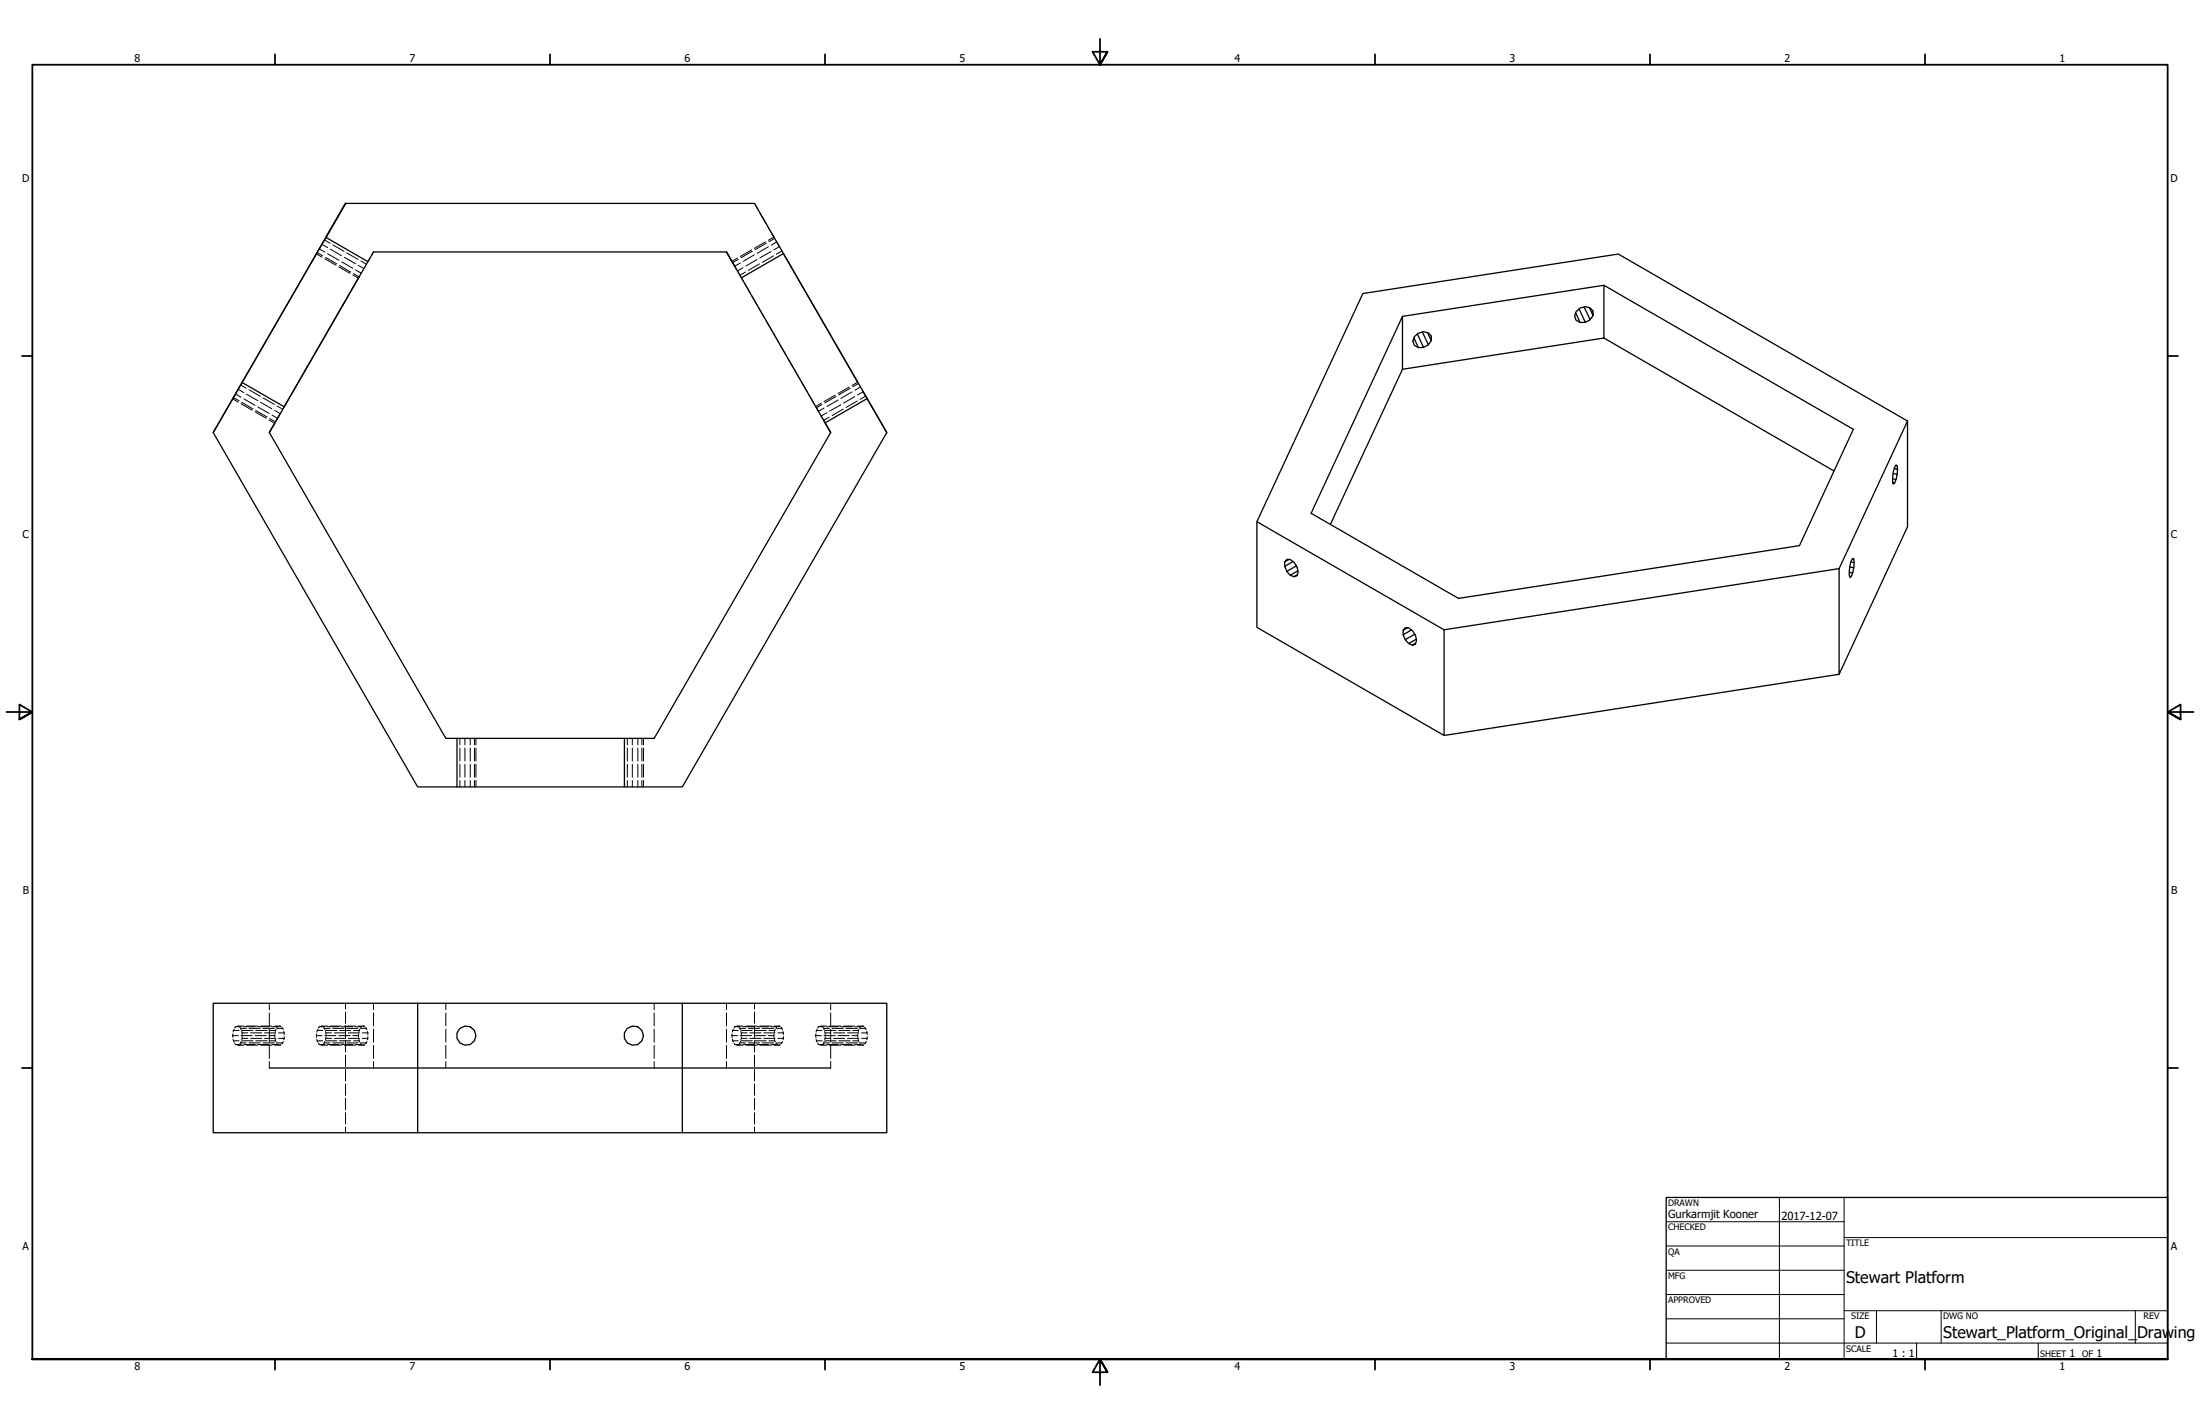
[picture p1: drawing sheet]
<svg xmlns="http://www.w3.org/2000/svg" width="864mm" height="559mm" viewBox="0 0 864 559" stroke-linecap="round" stroke-linejoin="round" font-family="sans-serif">
<!-- layer: Hidden (ANSI) -->
<g fill="none" stroke="#000" stroke-width=".39">
<path d="M296.2 79.8l1.3 2.3M124.2 99.6l2.2 1.3M124.5 99.1l2.2 1.3M125.3 97.7l2.2 1.2M126.4 95.9l2.2 1.3M127.3 94.2l2.2 1.2M128.6 99.6l4.4 2.5M129.7 97.8l4.3 2.5M130.6 96.1l4.5 2.5M136.1 99.3l4.4 2.5M146.6 98.9l-.7 1.2M295 98.1l-4.4 2.5"/>
<path d="M295.3 98.6l-4.4 2.6M298.1 83.2l2.6 4.6M300.5 94.9l-4.4 2.6M300.8 95.4l-4.4 2.6M301.4 88.9l2.6 4.5M301.6 96.8l-4.4 2.6M302.7 98.7l-4.4 2.5M303.8 93l-2.2 1.3M304.1 93.5l-2.2 1.3M304.7 94.6l1.2 2.2-2.1 1.2M304.9 94.9l-2.2 1.3M307 98.5l-2.3 1.3"/>
<path d="M127.5 101.5l4.4 2.6M127.8 101l4.4 2.6M133 104.7l4.4 2.6M133.3 104.2l4.4 2.5M134.1 102.7l4.4 2.6M135.2 101l4.4 2.5M138.5 107.9l2.2 1.3M138.8 107.4l2.2 1.2M139.6 105.9l2.2 1.3M140.7 104.1l2.2 1.3M141.7 102.4l2.1 1.3M145.2 101.4l-.8 1.3"/>
<path d="M285.9 100.1l-.7-1.2 1.1 1.9M286.6 101.3l2.5 4.3M289.5 101.3l-2.2 1.3M289.6 106.6l2.2 3.8M289.8 101.8l-2.2 1.3M290.6 103.2l-2.2 1.3M291.7 105l-2.2 1.3M292.4 111.4l2.2 3.9M292.7 106.7l-2.3 1.3M295.1 116.2l2.3 3.8M296.1 100l-4.4 2.6M297.2 101.9l-4.4 2.5"/>
<path d="M298.1 103.6l-4.3 2.5M303.7 100.4l-4.4 2.5M297.9 121l2.3 3.8M300.7 125.8l2.3 3.9M303.5 130.6l2.3 3.9M306.3 135.4l2.2 3.9M91.3 156.5l2.2 1.3M91.9 155.6l-.3 .4 2.3 1.3M92.1 155.1l.4-.5 2.1 1.3M93.5 152.8l2.2 1.3M94.5 151.1l2.1 1.2M94.6 158.4l4.4 2.6"/>
<path d="M94.9 157.9l4.4 2.6M95.8 156.5l4.3 2.6M96.8 154.7l4.4 2.5M97.8 153l4.4 2.5M101.2 159.7l4.5 2.5M102.3 157.9l4.4 2.5M103.3 156.1l4.4 2.6M108.8 159.3l2.2 1.3M309.1 140.3l2.2 3.8M311.8 145l2.3 3.9M314.6 149.9l2.3 3.8M317.4 154.7l2.2 3.8"/>
<path d="M322.4 158.2l-2.2 1.3 1.1 1.9M322.6 158.8l-2.1 1.2 .2 .5M327.9 155.1l-4.4 2.5M328.2 155.6l-4.4 2.5M329 157l-4.4 2.5M330.1 158.8l-4.5 2.6M333.4 151.9l-4.4 2.5M333.7 152.4l-4.5 2.5M334.5 153.8l-4.4 2.5M335.5 155.6l-4.3 2.6M336.5 157.4l-4.4 2.5M336.7 150l-2.2 1.3"/>
<path d="M337 150.5l-2.2 1.3M337.8 151.9l-2.2 1.3M338.8 153.7l-2.2 1.3M339.8 155.4l-2.2 1.3M100.1 161.6l4.4 2.5M100.4 161.1l4.4 2.5M105.6 164.8l2.2 1.3-.7 1.2M105.9 164.3l2.2 1.2M106.4 168.5l-.7 1.2M106.7 162.9l2.2 1.2M107.8 161l2.2 1.3M321 161l.3 .4"/>
<path d="M323.5 160.1l-2.2 1.3M324.5 162l-2.2 1.3 1.5 2.6M324.6 167.1l1.5 2.6M325.5 163.7l-2.2 1.3M331 160.5l-4.4 2.6M180.5 289.8v2.5M180.5 293.6v5M180.5 299.9v5.1M182.5 289.8v2.5M182.5 293.6v5M182.5 299.9v5.1M184.6 289.8v2.5"/>
<path d="M184.6 293.6v5M184.6 299.9v5.1M186.2 289.8v2.5M186.2 293.6v5M186.2 299.9v5.1M186.8 289.8v2.5M186.8 293.6v5M186.8 299.9v5.1M246.3 289.8v2.5M246.3 293.6v5M246.3 299.9v5.1M248.2 289.8v2.5"/>
<path d="M248.2 293.6v5M248.2 299.9v5.1M250.4 289.8v2.5M250.4 293.6v5M250.4 299.9v5.1M252 289.8v2.5M252 293.6v5M252 299.9v5.1M252.6 289.8v2.5M252.6 293.6v5M252.6 299.9v5.1M180.5 306.3v2.5"/>
<path d="M182.5 306.3v2.5M184.6 306.3v2.5M186.2 306.3v2.5M186.8 306.3v2.5M246.3 306.3v2.5M248.2 306.3v2.5M250.4 306.3v2.5M252 306.3v2.5M252.6 306.3v2.5M105.7 393.7v2.5M105.7 397.5v5.1M135.6 393.7v2.3"/>
<path d="M135.6 397.1v4.5M146.6 393.7v2.5M146.6 397.5v5.1M175 393.7v2.5M175 397.5v5.1M256.8 393.7v2.5M256.8 397.5v5.1M285.2 393.7v2.5M285.2 397.5v5.1M296.2 393.7v2.3M296.2 397.1v4.5M326.1 393.7v2.5"/>
<path d="M326.1 397.5v5.1M91.4 405.7l-.1 .7M91.5 407.8l.1 .6M91.6 408.4h2.3M91.6 408.4l.3 .5M91.9 403.9l-.3 .5M92.1 409.4l.4 .5M92.5 409.9h2.1M92.5 409.9l.3 .1M92.8 402.8l-.3 .1M93.2 410.1h.3M93.5 410.1h2.2"/>
<path d="M93.5 402.7l.4 .2M93.5 406.4h-2.2l.1 .7M93.9 404.4h-2.3l-.1 .6M93.9 409.9l-.4 .2M94.2 403.2l.3 .3h2.1M94.5 403.5l.2 .6M94.5 409.3l-.3 .3M94.6 402.9h-2.1l-.4 .5M94.6 406.4h4.4M94.7 408.7l-.2 .6h2.1M94.9 404.7l.2 .6h2.2M94.9 404.4h4.4"/>
<path d="M94.9 408.4h4.4M95.1 406.8v.7h2.2M95.1 405.3v.7M95.1 407.5l-.2 .6M95.7 402.7h-2.5M95.8 402.9h4.3M95.8 409.9h4.3M96.8 402.7h4.4M96.8 410.1h4.4M97.8 403.5h4.4M97.8 409.3h4.4M98.4 405.3h4.3"/>
<path d="M98.4 407.5h4.3M100.1 406.4h4.4M100.4 404.4h4.4M100.4 408.4h4.4M101.2 402.9h4.5M101.2 409.9h4.5M102.3 402.7h4.4M102.3 410.1h4.4M103.3 403.5h4.4M103.3 409.3h4.4M103.8 405.3h4.5M103.8 407.5h4.5"/>
<path d="M105.6 406.4h2.2M105.7 403.9v5M105.7 410.2v5.1M105.7 416.6v2.5M105.9 404.4h2.2M105.9 408.4h2.2M106.7 402.9h2.2M106.7 409.9h2.2M107.8 402.7h2.2M107.8 410.1h2.2M107.8 406.4l.1 .7M107.9 405.7l-.1 .7"/>
<path d="M108 407.8l.1 .6M108.1 404.4l-.1 .6M108.1 408.4l.3 .5M108.4 403.9l-.3 .5M108.6 409.4l.3 .5M108.8 403.5h2.2M108.8 409.3h2.2M108.9 402.9l-.3 .5M108.9 409.9l.4 .1M109.3 402.8l-.4 .1M109.3 405.3h2.3M109.3 407.5h2.3"/>
<path d="M109.7 410.1h.3M110 402.7h-.3M110 402.7l.3 .2M110.3 409.9l-.3 .2M110.6 403.2l.4 .3M111 403.5l.2 .6M111.2 408.7l-.6 .9M111.4 404.7l.2 .6M111.6 405.3v.7M111.6 406.8v.7M111.6 407.5l-.2 .6M124.3 405.7l-.1 .7"/>
<path d="M124.4 407.8l.1 .6M124.5 408.4l.3 .5M124.5 408.4h2.2M124.8 403.9l-.3 .5M125 409.4l.3 .5M125.3 409.9l.4 .1M125.3 409.9h2.2M125.7 402.8l-.4 .1M126 410.1h.4M126.4 406.4h-2.2l.1 .7M126.4 402.7l.3 .2M126.4 410.1h2.2"/>
<path d="M126.7 404.4h-2.2l-.1 .6M126.7 409.9l-.3 .2M127 403.2l.3 .3h2.2M127.3 403.5l.2 .6M127.3 409.3l-.3 .3M127.5 402.9h-2.2l-.3 .5M127.5 408.7l-.2 .6h2.2M127.5 406.4h4.4M127.8 404.7l.2 .6h2.1M127.8 404.4h4.4M127.8 408.4h4.4M128 406.8v.7h2.1"/>
<path d="M128 405.3v.7M128 407.5l-.2 .6M128.6 402.7h-2.6M128.6 402.9h4.4M128.6 409.9h4.4M129.7 402.7h4.3M129.7 410.1h4.3M130.6 403.5h4.5M130.6 409.3h4.5M131.3 405.3h4.3M131.3 407.5h4.3M133 406.4h4.4"/>
<path d="M133.3 404.4h4.4M133.3 408.4h4.4M134.1 402.9h4.4M134.1 409.9h4.4M135.2 402.7h4.4M135.2 410.1h4.4M135.6 402.7v4.5M135.6 408.4v4.5M135.6 414v4.5M135.6 419.7v4.5M136.1 403.5h4.4M136.1 409.3h4.4"/>
<path d="M136.7 405.3h4.4M136.7 407.5h4.4M138.5 406.4h2.2M138.8 404.4h2.2M138.8 408.4h2.2M139.6 402.9h2.2M139.6 409.9h2.2M140.7 402.7h2.2M140.7 410.1h2.2M140.7 406.4l.1 .7M140.8 405.7l-.1 .7M140.9 407.8l.1 .6"/>
<path d="M141 404.4l-.1 .6M141 408.4l.3 .5M141.3 403.9l-.3 .5M141.5 409.4l.3 .5M141.7 403.5h2.1M141.7 409.3h2.1M141.8 402.9l-.3 .5M141.8 409.9l.4 .1M142.2 402.8l-.4 .1M142.2 405.3h2.2M142.2 407.5h2.2M142.5 410.1h.4"/>
<path d="M142.9 402.7h-.4M142.9 402.7l.3 .2M143.2 409.9l-.3 .2M143.5 403.2l.3 .3M143.8 403.5l.2 .6M144 408.7l-.5 .9M144.2 404.7l.2 .6M144.4 405.3v.7M144.4 406.8v.7M144.4 407.5l-.2 .6M146.6 403.9v5M146.6 410.2v5.1"/>
<path d="M146.6 416.6v2.5M175 403.9v5M175 410.2v5.1M175 416.6v2.5M256.8 403.9v5M256.8 410.2v5.1M256.8 416.6v2.5M285.2 403.9v5M285.2 410.2v5.1M285.2 416.6v2.5M287.3 406.4h2.2M287.3 406.4l.1 .7"/>
<path d="M287.4 405.7l-.1 .7M287.5 407.8l.1 .6M287.6 404.4h2.2M287.6 408.4h2.2M287.6 404.4l-.1 .6M287.6 408.4l.2 .5M287.8 403.9l-.2 .5M288.2 409.4l.2 .5M288.4 402.9h2.2M288.4 409.9h2.2M288.4 402.9l-.2 .5M288.4 409.9l.4 .1"/>
<path d="M288.8 402.8l-.4 .1M289.1 410.1h.4M289.5 402.7h2.2M289.5 410.1h2.2M289.5 402.7h-.4M289.5 402.7l.3 .2M289.8 409.9l-.3 .2M290.1 403.2l.3 .3M290.4 403.5h2.3M290.4 409.3h2.3M290.4 403.5l.2 .6M290.6 406.4h4.4"/>
<path d="M290.6 408.7l-.5 .9M290.8 404.7l.2 .6M290.9 404.4h4.4M290.9 408.4h4.4M291 405.3h2.2M291 407.5h2.2M291 405.3v.7M291 406.8v.7M291 407.5l-.2 .6M291.7 402.9h4.4M291.7 409.9h4.4M292.8 402.7h4.4"/>
<path d="M292.8 410.1h4.4M293.8 403.5h4.3M293.8 409.3h4.3M294.3 405.3h4.4M294.3 407.5h4.4M296.1 406.4h4.4M296.2 402.7v4.5M296.2 408.4v4.5M296.2 414v4.5M296.2 419.7v4.5M296.4 404.4h4.4M296.4 408.4h4.4"/>
<path d="M297.2 402.9h4.4M297.2 409.9h4.4M298.3 402.7h4.4M298.3 410.1h4.4M299.3 403.5h4.4M299.3 409.3h4.4M299.8 405.3h4.4M299.8 407.5h4.4M301.6 406.4h2.2l.1 .7M301.9 404.4h2.2l-.1 .6M301.9 408.4h2.2M302.7 402.9h2.2l-.3 .5"/>
<path d="M302.7 409.9h2.2M303.8 402.7h2.1h-.3M303.8 410.1h2.1M303.9 405.7l-.1 .7M304 407.8l.1 .6M304.1 408.4l.3 .5M304.4 403.9l-.3 .5M304.6 409.4l.3 .5M304.9 409.9l.3 .1M305.2 402.8l-.3 .1M305.6 410.1h.3M305.9 402.7l.4 .2"/>
<path d="M306.3 409.9l-.4 .2M306.6 403.2l.4 .3h-2.3M307 403.5l.1 .6M307 409.3l-.4 .3M307.1 408.7l-.1 .6h-2.3M307.3 404.7l.2 .6h-2.2M307.5 406.8v.7h-2.2M307.5 405.3v.7M307.5 407.5l-.2 .6M320.2 406.4h2.2M320.2 406.4l.1 .7M320.3 405.7l-.1 .7"/>
<path d="M320.4 407.8l.1 .6M320.5 404.4h2.1M320.5 408.4h2.1M320.5 404.4l-.1 .6M320.5 408.4l.2 .5M320.7 403.9l-.2 .5M321 409.4l.3 .5M321.3 402.9h2.2M321.3 409.9h2.2M321.3 402.9l-.3 .5M321.3 409.9l.3 .1M321.6 402.8l-.3 .1"/>
<path d="M322 410.1h.3M322.3 402.7h2.2M322.3 410.1h2.2M322.3 402.7h-.3M322.3 402.7l.3 .2M322.6 409.9l-.3 .2M323 403.2l.3 .3M323.3 403.5h2.2M323.3 409.3h2.2M323.3 403.5l.2 .6M323.5 406.4h4.4M323.5 408.7l-.5 .9"/>
<path d="M323.7 404.7l.2 .6M323.8 404.4h4.4M323.8 408.4h4.4M323.9 405.3h2.2M323.9 407.5h2.2M323.9 405.3v.7M323.9 406.8v.7M323.9 407.5l-.2 .6M324.6 402.9h4.4M324.6 409.9h4.4M325.6 402.7h4.5M325.6 410.1h4.5"/>
<path d="M326.1 403.9v5M326.1 410.2v5.1M326.1 416.6v2.5M326.6 403.5h4.4M326.6 409.3h4.4M327.2 405.3h4.4M327.2 407.5h4.4M329 406.4h4.4M329.2 404.4h4.5M329.2 408.4h4.5M330.1 402.9h4.4M330.1 409.9h4.4"/>
<path d="M331.2 402.7h4.3M331.2 410.1h4.3M332.1 403.5h4.4M332.1 409.3h4.4M332.7 405.3h4.4M332.7 407.5h4.4M334.5 406.4h2.2v.7M334.8 404.4h2.2l-.1 .6M334.8 408.4h2.2M335.6 402.9h2.2l-.3 .5M335.6 409.9h2.2M336.6 402.7h2.2h-.3"/>
<path d="M336.6 410.1h2.2M336.7 405.7v.7M336.9 407.8l.1 .6M337 408.4l.2 .5M337.2 403.9l-.2 .5M337.5 409.4l.3 .5M337.8 409.9l.3 .1M338.1 402.8l-.3 .1M338.5 410.1h.3M338.8 402.7l.4 .2M339.2 409.9l-.4 .2M339.5 403.2l.3 .3h-2.2"/>
<path d="M339.8 403.5l.2 .6M339.8 409.3l-.3 .3M340 408.7l-.2 .6h-2.2M340.2 404.7l.2 .6h-2.2M340.4 406.8v.7h-2.2M340.4 405.3v.7M340.4 407.5l-.2 .6M135.6 425.3v4.5M135.6 431v4.5M135.6 436.6v4.5M296.2 425.3v4.5M296.2 431v4.5"/>
<path d="M296.2 436.6v4.5M135.6 442.2v2.3M296.2 442.2v2.3"/>
</g>
<!-- layer: Visible (ANSI) -->
<g fill="none" stroke="#000" stroke-width=".51">
<path d="M135.6 79.8h160.6l51.9 89.9-80.3 139.1h-103.8l-80.3-139.1zM135.6 79.8l-7.6 13.4 16.4 9.5M135.6 79.8l-51.9 89.9M146.6 98.9h138.6l40.9 70.8-69.3 120.1h-81.8l-69.3-120.1zM285.2 98.9l3.2 5.6M141 108.6l-29.4 51-16.5-9.5M291 109l16.5-9.5 29.2 50.5M629.6 112l97.9 56.5-21.1 45.6-133.9 20.7-57.8-33.4 35.8-77.3v20.8l-28.3 60.9M550.5 124.1l79.1-12.1v20.7M555.1 132.7l1.7 3.7 2-.1M556.4 131.1l2.4 5.2 1.9-1M558.4 130.3l2.3 5 1.1-1.6"/>
<path d="M560.4 130.6l1.4 3.1v-1.8a4 4 0 0 0-4.3-1.6 4 4 0 0 0-2.9 3.6l.6 1.6 1.6 .9M618.6 122.8l1.7 3.8 2-.1M619.9 121.2l2.4 5.3 1.9-1M621.9 120.5l2.3 5 1.1-1.7M623.9 120.7l1.4 3.1v-1.7a3.9 3.9 0 0 0-4.3-1.6 3.9 3.9 0 0 0-2.9 3.6l.6 1.6 1.6 .9M629.6 132.7l-79.1 12.2M629.6 132.7l90.4 52.1M338.8 153.7l9.3 16M340.4 156.4l-16.5 9.5M110 162.3l-4.3 7.4M323.3 165l2.8 4.7M748.8 165.2v41.5l-26.9 57.9v-41.5"/>
<path d="M748.8 165.2l-113.5-65.5-100.3 15.5-41.6 89.5v41.5l73.5 42.4M748.8 165.2l-26.9 57.9M742.9 188l1.4 .2-.6 1.4M743.1 185.9l1.6 .2-.4 2.1M743.6 183.9l1.3 .2-.2 2M744.2 182.6l.5 .2 .2 1.3M744.7 182.8l-.4-.3a10.2 10.2 0 0 0-1.1 7.4l.5-.3-.6-.1M493.4 204.7l73.5 42.4M506 219.5l-1.7 1v1.7M727.1 219.3l.6 .1 .1 1.3M727.7 219.4l-.4-.3a10.5 10.5 0 0 0-1.1 7.5l.5-.3-.6-.2M504.3 220.5l.8-1a4.5 4.5 0 0 1 4 6.4l-1.1 .4 1.2-.7"/>
<path d="M507.6 220.3l-3.3 1.9 .8 2M508.9 222.1l-3.8 2.1 1.4 1.5M509.5 224l-3 1.7 1.5 .6M721.9 223.1l-155 24v41.5l155-24M725.9 224.6l1.4 .2-.6 1.5M726.1 222.5l1.6 .3-.4 2M726.6 220.5l1.2 .2-.1 2.1M550.8 247.3l.8-1 1.4 .1a5.1 5.1 0 0 1 2.6 6.3l-1.1 .5 1.2-.7M552.4 246.4l-1.6 .9v1.8M554 247.2l-3.2 1.9 .8 1.9M555.4 248.9l-3.8 2.1 1.4 1.5M555.9 250.8l-2.9 1.7 1.5 .7"/>
<path d="M179.4 289.8v19M245.1 289.8v19M164 393.7h184.1v50.8h-80.3v-50.8M164 393.7v50.8h103.8M164 393.7h-80.3v50.8h80.3M105.7 419.1h220.4"/>
<circle cx="183" cy="406.4" r="3.8"/>
<circle cx="248.8" cy="406.4" r="3.8"/>
</g>
<!-- layer: Hidden (ANSI) -->
<circle cx="128" cy="93.2" r=".19" fill="#000"/>
<!-- layer: Border (ANSI) -->
<g fill="none" stroke="#000" stroke-width=".7">
<path d="M431.8 15.2v10.2l-2.9-5.1h5.8l-2.9 5.1 2.9-5.1M107.9 21.3v4.1M215.9 21.3v4.1M323.8 21.3v4.1M539.8 21.3v4.1M647.7 21.3v4.1M755.6 21.3v4.1M8.6 139.7h4.1M850.9 139.7h4.1M2.5 279.4h10.2l-5.1-2.9v5.8l5.1-2.9-5.1 2.9M861.1 279.4h-10.2l5.1-2.9v5.8l-5.1-2.9 5.1 2.9M8.6 419.1h4.1"/>
<path d="M850.9 419.1h4.1M12.7 533.4v-508h838.2v508h-838.2h838.2M107.9 533.4v4.1M215.9 533.4v4.1M323.8 533.4v4.1M434.7 538.5l-2.9-5.1 2.9 5.1h-5.8l2.9-5.1v10.2M539.8 533.4v4.1M647.7 533.4v4.1M755.6 533.4v4.1"/>
</g>
<!-- layer: Title (ANSI) -->
<g fill="none" stroke="#000" stroke-width=".39">
<path d="M654 479.4h69.9M698.5 469.9v63.5M723.9 469.9v63.5M654 488.9h69.9M654 498.5h69.9M723.9 485.6h127M654 508h69.9M654 517.5h69.9M723.9 514.3h127M736.6 514.3v12.7M762 514.3v12.7M838.2 514.3v12.7"/>
<path d="M654 527h196.9M752.3 527v6.4M800.1 527v6.4"/>
</g>
<path d="M654 469.9h196.9v63.5h-196.9z" fill="none" stroke="#000" stroke-width=".51"/>
<g font-size="6.3">
<text x="724.7" y="503.4">Stewart Platform</text>
<text x="728.1" y="524.9">D</text>
<text x="762.8" y="525">Stewart_Platform_Original_</text>
<text x="838.9" y="525">Drawing</text>
</g>
<g font-size="4.4">
<text x="654.8" y="477.8">Gurkarmjit Kooner</text>
<text x="699.3" y="478.6">2017-12-07</text>
</g>
<g font-size="4.2">
<text x="52.8" y="24.4">8</text>
<text x="160.8" y="24.4">7</text>
<text x="268.7" y="24.4">6</text>
<text x="376.7" y="24.4">5</text>
<text x="484.6" y="24.4">4</text>
<text x="592.6" y="24.4">3</text>
<text x="700.5" y="24.4">2</text>
<text x="808.5" y="24.4">1</text>
<text x="8.8" y="71.4">D</text>
<text x="852" y="71.4">D</text>
<text x="8.9" y="211.1">C</text>
<text x="852.2" y="211.1">C</text>
<text x="9" y="350.8">B</text>
<text x="852.2" y="350.8">B</text>
<text x="8.9" y="490.5">A</text>
<text x="852.2" y="490.5">A</text>
<text x="742.9" y="532.6">1 : 1</text>
<text x="812.4" y="532.6">1</text>
<text x="823" y="532.6">1</text>
<text x="52.8" y="537.5">8</text>
<text x="160.8" y="537.5">7</text>
<text x="268.7" y="537.5">6</text>
<text x="376.7" y="537.5">5</text>
<text x="484.6" y="537.5">4</text>
<text x="592.6" y="537.5">3</text>
<text x="700.5" y="537.5">2</text>
<text x="808.5" y="537.5">1</text>
</g>
<g font-size="3.5">
<text x="654.8" y="473.2">DRAWN</text>
<text x="654.8" y="482.8">CHECKED</text>
<text x="724.7" y="488.9">TITLE</text>
<text x="654.8" y="492.3">QA</text>
<text x="654.8" y="501.8">MFG</text>
<text x="654.8" y="511.4">APPROVED</text>
<text x="726.7" y="517.7">SIZE</text>
<text x="762.8" y="517.7">DWG NO</text>
<text x="841.4" y="517.7">REV</text>
<text x="724.7" y="530.4">SCALE</text>
<text x="800.9" y="532.6">SHEET</text>
<text x="817.4" y="532.6">OF</text>
</g>
</svg>
